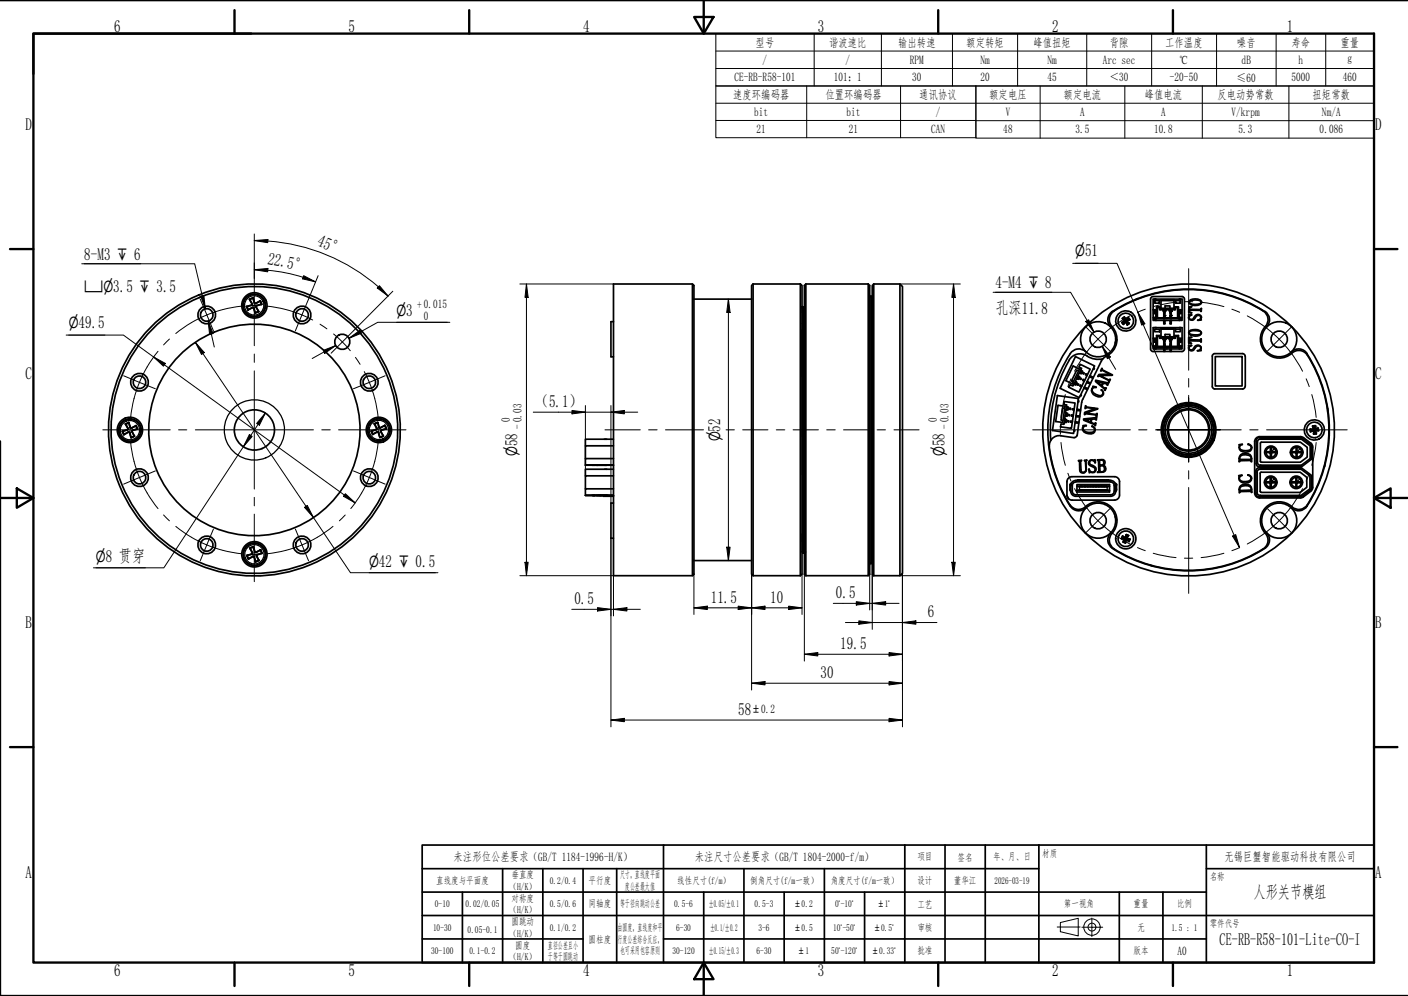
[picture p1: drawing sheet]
<svg xmlns="http://www.w3.org/2000/svg" width="420mm" height="297mm" viewBox="0 0 420 297" stroke-linecap="round" stroke-linejoin="round" font-family="sans-serif">
<g fill="none" stroke="#000" stroke-width=".51">
<path d="M73.5 91.4l1.6-.4zM73.7 91.4l.4 1M74 92.4l1.6-.7 .5 1.5M74 92.4h.1M74 92.4l.7-.3a.68 .68 0 0 1 1.1-.2l.3 1.3M74.4 89.3l.8 1.3 .1 .3-.2 .1 .1-.4zM75.5 88.8l.6 1.7 1.6-.8-.7 .5a.68 .68 0 0 1-1.1 .1zM75.5 89l-.9 .4M76.4 91.3l1.7-.6-1.6 .7 .7 1.5zM77.1 92.8l-.9 .4M77.6 89.8l.4 1M183.1 95.9h-.8v10.5h.8"/>
<path d="M206.6 84.7h-23.5v87h23.5M206.6 84.7l.5 .4v86.1l-.5 .5zM207.1 89.2h17.2M224.7 84.7l-.4 .4v86.1l.4 .5M224.7 84.7v87M224.7 84.7h14.1M238.8 84.7l.5 .4v86.1l-.5 .5M238.8 84.7v87M239.3 98.5l.3 66.5M239.6 91.9l-.3-.4 .4 73.5M239.6 91.9l.3 72.7M240 91.5v7"/>
<path d="M240 91.5h.1M240 91.5l-.4 .4M240.5 84.7h18.6M240.5 84.7l-.5 .4v86.1l.5 .5M240.5 84.7v87M259.1 84.7l.4 .4v86.1l-.4 .5h-18.6M259.1 84.7v87M259.6 88.2l.4 .2M260 88.4v79.5M260.3 88.2l-.3 .2M260.7 84.7l-.4 .4v86.1l.4 .5M260.7 84.7h7.8l.8 .8v85.5l-.8 .7h-7.8"/>
<path d="M260.7 84.7v87M268.5 84.7v87M332 92.9a3 3 0 0 0-.6 4.6M332.4 92.8a41.8 41.8 0 0 1 45 .3 3 3 0 0 1 .2 4.3M332.4 92.8a3.1 3.1 0 0 0-.1 5.1 5.8 5.8 0 0 1-2.9 8.8l-.7 1-5.6 11.4M335.3 96l.2 .3M335.3 96l-.4 .1M335.5 95.6l-.6-.6 .8 .5-.1 .4-.3 .1M335.5 95.8l-.7 .4M335.6 95.6l-.1 .1M335.7 95l-.3 .3M335.9 95.3l-.4-.8 .5 1 .7-.8-.6 .7-.2-.1"/>
<path d="M336 96.2l-.2-.1-.6 .7 .5-.7 .2-.1 .3 .4M336 96.1l.4 .9-.2-.6M336.2 95.7l1-.4-.8 .5 .6 .7zM336.4 95.1l.2 .3M336.5 96.1l-.3 .3M339.6 89l-.9 .5M343.3 89.2v14.9l.3 .5 .5 .2M344.1 88.4l-.5 .3-.3 .5M344.1 88.4h8.6l.5 .3 .2 .5M344.1 92.4h.8v3.2M344.1 92.4v3.2h.8M344.1 92.4v-3.2h8.6v3.2"/>
<path d="M344.1 94.7h.8M344.2 94.8h.5v.6h-.5zM344.2 92.5h.5v1h-.5zM344.6 97.7h.3M344.6 98.2h1.4v.7h-1.4zM344.6 89.2h.3M344.6 89.6h1.4v.8h-1.4zM344.9 95.6h7M345.1 91.6v3.4l.3-.2v-3.1M345.1 95h2.2M345.4 94.8h1.9M346 91.7l.3-.1v.8h-.3z"/>
<path d="M346.3 91.6h-1.2l.9 .1M346.3 92.4h.8v.2M346.5 91.9h3.8M346.5 97.9h3.8v2.8h-3.8zM346.5 98.2h3.8M346.5 89.4h3.8v2.7h-3.8zM346.5 89.6h3.8M347.1 92.6l.2 .2zM347.3 94.8h.3M347.3 94.1h.3v.7M347.3 93.3h.3v.8M347.3 92.6h.3"/>
<path d="M347.3 95.6v1h.3v-1M347.3 94.8v.2h.3v-.2M347.3 95.9h.3M347.6 92.6h.3v.2h-.3zM347.6 93.3v-.9h-.3v2.4M347.6 95h1.6M347.6 94.8h1.6M347.7 91.9v-.7h1.4v.7M347.9 92.6v-.2h1v.2M348.9 92.6h.3v.2h-.3zM349.2 94.8h.3M349.2 94.1h.3v.7"/>
<path d="M349.2 93.3h.3v.8M349.2 92.6h.3M349.2 95.6v1h.3v-1M349.2 94.8v.2h.3v-.2M349.2 95.9h.3M349.5 92.6h.3v.2h-.3zM349.5 94.8h1.9l.3 .2h-2.2M349.5 93.3v-.9h-.3v2.4M350.5 91.6v.8h.3v-.7M350.5 92.4h-.7v.2M350.8 98.2h1.4v.7h-1.4zM350.8 89.6h1.4v.8h-1.4z"/>
<path d="M351.4 94.8v-3.1l.3-.1v3.4M351.7 91.6h-1.2l.9 .1M351.9 94.7h.8v.9h-.8M352 97.7h.2M352 89.2h.2M352 92.5h.6v1h-.6zM352 94.8h.6v.6h-.6zM352.7 94.7v-2.3h-.8v3.2M353.4 89.2v15.2l-.7 .4h-8.6M354.6 93.9l1-.1-.6 .5-.2 .4 .2 .5a.9 .9 0 0 0 1.4-.7 1.12 1.12 0 0 1 1.1-.7 1.12 1.12 0 0 1 1 .9l-.2 .5 .2 .2-1.1 .1a.83 .83 0 0 0 .9-1.1 .81 .81 0 0 0-1.2-.2l-.4 .5a.98 .98 0 0 1-1.3 .8 .98 .98 0 0 1-.6-1.4zM354.8 91.6l.8-.2-.6 .3-.1 .6h3.3l.3-.3v.9l-.3-.3-3.1-.1-.2 .1 .1 .4 .5 .4-.8-.2zM354.8 98.8a3.1 3.1 0 0 1 3.6 .1l.1 .4a2.39 2.39 0 0 1-3.7 .3z"/>
<path d="M354.9 89.7a2.92 2.92 0 0 1 3.6 .1l.1 .4a2.44 2.44 0 0 1-3.8 .3l-.1-.4zM355 98.9a4.2 4.2 0 0 1 3.3 .1l.1 .3a1.47 1.47 0 0 1-1.8 .6 1.57 1.57 0 0 1-1.8-.7zM355 89.8l.9-.3a2.36 2.36 0 0 1 2.6 .7 2.83 2.83 0 0 1-3.5 .1zM377.4 92.9a42 42 0 0 0-45.5 0M377.5 92.9a3 3 0 0 1 .5 4.6M377.6 97.4a5.7 5.7 0 0 0 .4 8 5.7 5.7 0 0 0 8-.4 3 3 0 0 1 4.1 .9 41.8 41.8 0 0 1-.3 45.1 3.3 3.3 0 0 1-5-.4 5.6 5.6 0 0 0-7.3 1 5.6 5.6 0 0 0 .1 7.5M315.5 118l6.3 .9-1.4 10.4-6.3-.9zM317.6 119.7l3.2 .5-1.1 7.5-3.2-.4 .1-.9 .9 .1 .1-.6 .5 .1 .1-.3h-.6l.1-.4 .6 .1v-.3l-.6-.1 .1-.9h.7v-.2l-.6-.1v-.4l.6 .2 .1-.4h-.7l.2-1 .6 .1v-.3h-.6l.1-.4 .6 .1v-.3l-.6-.1 .1-.5-.9-.2zM319.1 107.4a41.2 41.2 0 0 0-5.5 24M319.4 105.5a42 42 0 0 0 0 45.5M320.2 109.1l1.9 1-2.1 4.4-1.9-1zM320.9 106.3l5.7 2.8-4.5 9.5-5.7-2.8z"/>
<path d="M321.2 114.3l.7 .3-.2 .3-.6-.4zM321.8 119.6h.1l-.2 .3M321.9 110.6l-.6-.3-1.6 3.4 .5 .2M322 112.6l.6 .3-.1 .2-.6-.3zM322.3 108.6l3 1.5-3.4 6.9-2.9-1.5 .3-.8 .9 .4 .2-.6 .6 .4 .1-.3-.6-.3 .2-.3 .5 .3 .2-.3-.5-.2 .3-.9 .6 .2 .1-.2-.5-.3 .2-.3 .5 .3 .1-.3-.6-.2 .5-.9 .5 .3 .2-.3-.6-.3 .2-.2 .5 .2 .1-.2-.5-.3 .3-.6-.9-.3zM322.5 117.7l.2 .1-.1 .3-.3-.1M322.8 110.9l.7 .3-.2 .3-.6-.3zM322.8 115.1l-.4-.2-.1 .2 .4 .3M323.1 119.1l-.3 .9M323.5 115.7l.2 .2M323.6 115.4l.9 .5-.1 .3-.7-.3 .1-.3M323.7 113.4l-.5-.3-.1 .4 .4 .2"/>
<path d="M324 104.9a3 3 0 0 0-4.6 .5M324.3 114l.2 .2M324.4 113.8l1 .4-.2 .3-.7-.3 .2-.3M324.5 111.7l-.5-.2-.1 .2 .5 .3M325.1 112.3l.3 .1M325.2 112.1l1 .4-.1 .3-.7-.4 .1-.2M326.1 115.2l1.1 .2-.5 .2a.77 .77 0 0 0-.8 .8 2.71 2.71 0 0 0 2.8 1.5 .93 .93 0 0 0-.1-1.6 1.05 1.05 0 0 1 .7 1.1 1.05 1.05 0 0 1-.9 .9 2.09 2.09 0 0 1-2.6-2.4zM326.4 109.8l.2 .1-.1 .3-.2-.2M327 113.4l3.5 .8 .4-.2-.4 .9-.3-.4-1-.2-.4 .9 1 .6 .3-.1-.3 .7-.2-.4-2.7-2.2zM327.3 113.8l1.8 .4-.4 .8zM328.8 109.8v.4l3.2 1.6-3.8 .3 2.7 1.2 .4-.2-.3 .8v-.4l-3-1.4-.4 .2 .3-.6 3.3-.1-2.3-1.2-.5 .2zM329.1 107a6.9 6.9 0 0 1-5.7-1.3 3.8 3.8 0 0 0-4.4 1.7"/>
<path d="M333.3 101.3l-.5 1.1M344.1 100.9h.8v3.2M344.1 100.9v3.2h.8M344.1 103.2h.8M344.1 100.9v-3.2h8.6v3.2M344.2 103.3h.5v.6h-.5zM344.2 101h.5v1h-.5zM344.9 104.1h7M345.1 100.1v3.5l.3-.3v-3M345.1 103.6h2.2M345.4 103.3h1.9M346 100.3l.3-.2v.8h-.3z"/>
<path d="M346.3 100.1h-1.2l.3 .2h.6M346.3 100.9h.8v.2M346.5 100.4h3.8M347.1 101.1l.2 .2zM347.3 103.3v.2h.3v-.2M347.3 102.7l.3-.1v.7M347.3 101.8h.3v.8M347.3 101.1v-.1h.3v.1M347.3 104.1v.7M347.3 103.3v.3h.3v-.3M347.3 104.4h.3M347.6 104.1v.7"/>
<path d="M347.6 101.1h.3v.2h-.3zM347.6 101.8v-.9h-.3v2.4M347.6 103.6h1.6M347.6 103.3h1.6M347.7 100.4v-.7h1.4v.7M347.9 101.1v-.2h1v.2M348.9 101.1h.3v.2h-.3zM349.2 103.3v.2h.3v-.2M349.2 102.7l.3-.1v.7M349.2 101.8h.3v.8M349.2 101.1v-.1h.3v.1M349.2 104.1v.7"/>
<path d="M349.2 103.3v.3h.3v-.3M349.2 104.4h.3M349.5 104.1v.7M349.5 101.1h.3v.2h-.3zM349.5 103.3h1.9l.3 .3h-2.2M349.5 101.8v-.9h-.3v2.4M350.5 100.1v.8h.3v-.6M350.5 100.9h-.7v.2M351.4 103.3v-3l.3-.2v3.5M351.7 100.1h-1.2l.3 .2h.6M351.9 103.2h.8v.9h-.8M352 101h.6v1h-.6z"/>
<path d="M352 103.3h.6v.6h-.6zM352.7 103.2v-2.3h-.8v3.2M354.6 103h1l-.6 .4-.2 .4 .2 .5a.81 .81 0 0 0 1.3-.6 1.08 1.08 0 0 1 1.4-.7 1.08 1.08 0 0 1 .6 1.4l.2 .2h-1.2a.9 .9 0 0 0 1-1.1 .86 .86 0 0 0-1.2-.2l-.5 .5a.98 .98 0 0 1-1.2 .8 .98 .98 0 0 1-.6-1.4zM354.7 100.6h.9l-.6 .2-.1 .5 3.4 .1 .2-.3v.9l-.2-.3-3.4-.1 .1 .6 .5 .3-.8-.2zM361.8 106.2v9.1l.2 .5 .5 .2h8.3M362.6 106.3h8v8.8h-8zM370.8 105.5l.5 .2 .2 .5M370.8 105.5h-8.3l-.5 .2-.2 .5M371.5 115.3l-.2 .5-.5 .2M371.6 106.2v9M385.4 104.9a3 3 0 0 1 4.6 .5M390 105.5a42 42 0 0 1 0 45.5"/>
<path d="M36.7 128.6l.4 1M37 129.7l.7-.5a.68 .68 0 0 1 1-.2l.4 1.5-.6-1.6zM37.4 126.4l.4 .7a.74 .74 0 0 1 .2 1.2l-1.5 .3 1.7-.6zM38.4 126l.7 1.6 1.5-.7-.7 .4a.74 .74 0 0 1-1.1 .2zM38.5 126.2l-1 .4M40 130l-.9 .4M40.5 127l.4 1M40.9 127.9h.2l-1.7 .6 .7 1.5M40.9 127.9l-1.3 .4a.68 .68 0 0 0 .2 1.1l.3 .6M111 128.5l.4 1M111.3 129.5l.6-.4a.68 .68 0 0 1 1.1-.1l.3 1.5-.5-1.7zM111.7 126.4l.7 1.3z"/>
<path d="M112.4 127.7l-.1 .4-1.6 .5 .2-.1M112.5 127.7a.7 .7 0 0 1-.9 .7l-.7 .1M112.7 126l.6 1.6 1.6-.7-.7 .3a.68 .68 0 0 1-1.1 .2zM112.8 126.1l-1 .4M113.6 128.4l1.7-.5-1.6 .5 .7 1.6zM114.3 129.9l-.9 .4M114.8 127l.4 .9M174.7 138.7h8.4zM177 138.7h.2M177.4 138.7h.1M178.3 138.7h-.4h.7M179.6 138.7h1.4h-3.1h1.7"/>
<path d="M180.3 138.7h.8h-.6M180.4 131h.3M180.4 139.9h.3M180.8 131h.2M180.8 139.9h.2M183.1 136.8h-8.4v1.9M183.1 133h-8.4v3.8M183.1 131h-8.4v2M183.1 139.9h-8.4v2M315.7 120.9l2.1 .2-.7 4.9-2.1-.3zM317.7 121.7h-.6l-.5 3.6 .6 .1M318.2 125.4l.7 .1v.3l-.8-.1z"/>
<path d="M318.5 123.6l.7 .1v.2h-.8zM318.7 121.7l.8 .1-.1 .3-.8-.1zM320 125.7l-.5-.1v.3l.5 .1M320.3 123.8l-.5-.1-.1 .4h.5M320.5 128.3h.2l-.2 .3M320.5 130.5l-3.9-.6a3 3 0 0 0-3.5 3.4 41.2 41.2 0 0 0 6.1 17.2M320.5 122l-.5-.1v.3h.5M320.8 126.1h.3M320.9 125.8l1 .1-.1 .3-.7-.1v-.3M321.1 124.3h.3M321.1 123.9l1 .2v.3l-.7-.1v-.3M321.3 122.4h.3"/>
<path d="M321.4 129.8l-.3 .5-.6 .2M321.4 122.1l1 .1v.3l-.8-.1 .1-.3M321.8 137.3h1l-.3 .3 .1 2.9 .7 .4 .5-.3 .2-.5-.1-2.6-.3-.2 .8-.1-.4 .3 .2 2.6a.99 .99 0 0 1-1 1 .99 .99 0 0 1-1-.9l-.1-2.6zM322.8 120l-1.4 9.9M323.2 126.9l.9-.1 .1 .2h-.4a.79 .79 0 0 0-.6 .7 .79 .79 0 0 0 .4 .8 2.18 2.18 0 0 0 3-.2 1.1 1.1 0 0 0-.8-1.1 .89 .89 0 0 1 1 1.1l-.2 .5a2.47 2.47 0 0 1-3.5-.5zM323.3 125l3.5-.4 .5-.3-.1 1-.2-.3h-1.2l-.2 1 .9 .4 .5-.2-.1 .7-.3-.3-3.2-1.3zM323.8 125.3l1.8-.2-.1 .9zM323.9 121l.3 .4 3.4 .4-3.5 1.4 2.9 .4 .4-.3-.1 .9-.3-.5-3.1-.3-.3 .2 .1-.6 3-1.1-2.5-.4-.4 .3zM325.1 137.5l.3-.3 1.1 .1 .3-.2v.9l-.7-.7-.9 .2v.9l.9 .4a1.13 1.13 0 0 1 .9 1.5 1.13 1.13 0 0 1-1.7 .5l-.2 .2-.1-1.1a.88 .88 0 0 0 1 .9 .88 .88 0 0 0 .7-1.1l-.8-.6a.99 .99 0 0 1-1-.5 .99 .99 0 0 1 .2-1.1zM327.5 137.1h1.2a.81 .81 0 0 1 1.1 .8l-.2 .5-.5 .4 .7 .4 .2 .6a.98 .98 0 0 1-1.1 1l-1.4 .1 .4-.3-.1-3.2zM328.2 137.3a.81 .81 0 0 1 1.1 .1 .81 .81 0 0 1-.1 1.1l-1 .2zM328.2 138.9a.98 .98 0 0 1 1.4 .7 .98 .98 0 0 1-1.3 1z"/>
<path d="M369.7 132.6h1a.83 .83 0 0 0-.8 .6 .83 .83 0 0 0 .5 1l.6 .2a2.6 2.6 0 0 0 2.3-.5 .89 .89 0 0 0-.9-1.3l.1-.2a1.18 1.18 0 0 1 1.1 1.2 1.18 1.18 0 0 1-1.1 1.1 2.03 2.03 0 0 1-2.7-1.2zM370.2 135.6a2.03 2.03 0 0 1 2.4-.2 2.03 2.03 0 0 1 .9 2.3l-.3-.4-3.2 .1-.1 .3a2.15 2.15 0 0 1 .3-2.1zM370.3 135.9a2 2 0 0 1 3.1 .9l-.2 .2h-3.1l-.2-.3zM374.4 131.7v15.3M374.8 131.5v6.8a.98 .98 0 0 0 1 .9M375.2 131.9v6a.92 .92 0 0 0 .9 .9M375.7 139.5h12.6l3 2.2v4.3l-3 2.2h-12.6M375.8 139.5a.98 .98 0 0 0-1 1v6.7M375.8 130.5h12.6l3 2.3v4.2l-3 2.2h-12.6M375.8 130.5a.98 .98 0 0 0-1 1M375.9 130.2l12.5 .1 2.7 1.8M375.9 130.2a1.49 1.49 0 0 0-1.5 1.5"/>
<path d="M376 139.9a.92 .92 0 0 0-.9 1M376 139.9l.7-.3h11.2l.3 .3zM376.1 138.7l.8 .4h11l.5-.4M376.1 131l.8-.3h11l.5 .3zM376.1 130.9a.92 .92 0 0 0-.9 .9M376.4 131.9l-.3 .3v5.4l.3 .2M376.4 131.9h11.6l2.1 1.5v2.9l-2.1 1.5h-11.6M377.8 135h1.3v1.4a1.55 1.55 0 0 1-1.3-1.4zM377.8 134.7v.3M378.2 133.8l.9-.5v1.4h-1.3zM379.1 136.3h.3M379.1 133.5h.3"/>
<path d="M379.4 135h1.3a1.55 1.55 0 0 1-1.3 1.4zM379.4 133.3a1.55 1.55 0 0 1 1.3 1.4h-1.3zM380.7 134.7v.3M385.4 135a1.54 1.54 0 0 0 1.4 1.4v-1.4h-1.4M385.4 134.7a1.54 1.54 0 0 1 1.4-1.4v1.4h-1.4M385.5 134.7v.3M386.8 136.3h.3M386.8 133.5h.3M387 135h1.4a1.54 1.54 0 0 1-1.4 1.4zM387 133.3a1.54 1.54 0 0 1 1.4 1.4h-1.4zM388.2 139.9l2.7 2v3.9l-2.7 2h-12.2l.7 .3h11.2l.3-.3M388.4 134.7v.3"/>
<path d="M388.4 131l2.6 2v3.8l-2.6 1.9h-12.3M391.1 132.1l.5 .5 .1 .7v12l-.1 .7-.5 .5M391.5 128.1h.3M391.5 128.1v.4M391.5 128.5l-.5 .3 1-.2M391.5 128.5l.5-.1 .1 .5M391.8 128.1l-.9-.1 .6 .1M391.9 127.9l-.1 .1M391.9 127.9l-.2-.9 .3 .9-.2 .2M392 128.6v.9l.1-.6M392.3 127.5l.1-.6v.9M392.3 127.8l.3 .3 .3-.2"/>
<path d="M392.3 127.5v.3M392.3 127.5l-.4 .1M392.4 127.8l1-.1-.5 .2M392.5 128.9h-.4M392.6 128.4l.1 1-.2-.5M392.9 127.9v.4M392.9 128.3l.6 .1h-.9M392.9 128.3l-.5 .1 .1 .5M395.3 138.3l-.1 .9M396.2 121.7v1M174.7 147.8h8.4zM177 147.8h.2"/>
<path d="M177.4 147.8h.1M177.9 147.8h3.2h-.6M178.1 147.8h.2M178.7 147.8h.8M179.6 147.8h.2M180.1 147.8v.2h3M180.3 147.8h.1M183.1 145.8h-8.4v2M183.1 141.9h-8.4v3.9M183.1 150h-.8v10.5h.8M318.4 143.6v4.1a1.49 1.49 0 0 0 1.5 1.4h12.7a1.49 1.49 0 0 0 1.5-1.4v-4.1M318.4 147.8l.5 1"/>
<path d="M319.3 150.5a3.2 3.2 0 0 0 5.3 .1 5.7 5.7 0 0 1 7.6 1.3 5.7 5.7 0 0 1-.7 7.6 3 3 0 0 0 .9 4.2M319.4 150.9a3 3 0 0 0 4.6 .6M319.5 146.5a1.49 1.49 0 0 0 1.5 1.5M319.6 144.4l-.1 .4M319.7 144.1l-.4 .5v1.5l.2 .4v-1.7M320 146.5l.4 .9 .6 .2M321 143.7l-.6 .3-.4 .5v2M321 143.3a1.49 1.49 0 0 0-1.5 1.5M321.1 143.7h10.4M321.1 143.2h10.4M321.4 145h1.4M321.4 144.5h9.7v2.2h-9.7z"/>
<path d="M321.6 143.2h.9M321.6 146.3l.5-.2h8.3l.4 .2M321.6 145l.7 .1M322.3 146.2l-.9 .1M322.3 145.1h.5M322.3 146.3h.5M322.3 146.2h.1M322.8 145h.8M322.8 146.2h.3M322.8 145l-.5 .1M322.8 146.2h-.5M322.8 143.2h.9"/>
<path d="M322.8 145.1h.3M322.8 145v.1M323.1 145.1h.5M323.1 146.3h.5M323.1 146.2h.1M323.6 145h.8M323.6 146.2h.3M323.6 145l-.5 .1M323.6 146.2h-.5M323.6 145.1h.3M323.6 145v.1M323.9 145.1h.5"/>
<path d="M323.9 146.3h.5M323.9 146.2h.1M324 143.2h.9M324.4 145h.8M324.4 146.2h.3M324.4 145l-.5 .1M324.4 146.2h-.5M324.4 145.1h.3M324.4 145v.1M324.7 145.1h.5M324.7 146.3h.5M324.7 146.2h.1"/>
<path d="M325.2 143.2h.9M325.2 145h.9M325.2 146.2h.4M325.2 145l-.5 .1M325.2 146.2h-.5M325.2 145.1h.4M325.2 145v.1M325.6 145.1h.5M325.6 146.3h.5M325.6 146.2h.1M326.1 146.2l.3 .1M326.1 145l-.5 .1"/>
<path d="M326.1 146.2h-.5M326.1 145h4.1M326.1 145.1h.3M326.1 145v.1M326.4 145.1h.5M326.4 143.2h.9M326.4 146.2v.1M326.9 146.2l-.5 .1M326.9 146.2h-.5M326.9 145.1h.3M326.9 146.3h.3M327.2 145.1h.5"/>
<path d="M327.2 146.2v.1M327.6 143.2h.9M327.7 146.2l-.5 .1M327.7 146.2h-.5M327.7 145.1h.3M327.7 146.3h.3M328 145.1h.5M328 146.2v.1M328.5 146.2l-.5 .1M328.5 146.2h-.5M328.5 145.1h.4M328.5 146.3h.4"/>
<path d="M328.8 143.2h.9M328.9 145.1h.5M328.9 146.2v.1M329.4 146.2l-.5 .1M329.4 146.2h-.5M329.4 145.1h.3M329.4 146.3h.3M329.7 146.2l.5 .1M329.7 145.1h.5M329.7 146.2h.1M330 143.2h.9M330.2 145h.9"/>
<path d="M330.2 145l-.5 .1M330.2 146.2h-.5M330.2 145v.1M330.2 146.2v.1M330.2 146.3h.9M330.8 145l-.6 .1M331.4 158.9a3 3 0 0 0 .6 4.6M331.4 143.7l.7 .3 .3 .5 .1 2M331.4 143.3a1.49 1.49 0 0 1 1.5 1.5M332.5 146.5l-.2 .6-.9 .5h-10.3M332.8 154l.5 1.1M332.8 144.1l.4 .5v1.5l-.3 .4"/>
<path d="M332.9 145.5l.2 .2M332.9 144.4v.4M332.9 144.8v1.7M332.9 146.5a1.49 1.49 0 0 1-1.5 1.5h-10.3M333.1 145.9l-.2 .5M334.1 143.7a1.49 1.49 0 0 0-1.5-1.5h-12.7a1.49 1.49 0 0 0-1.5 1.5M336 159.9l.4 .2M369.6 141.8h1a.88 .88 0 0 0-.7 .7 .88 .88 0 0 0 .4 .9l.6 .2a2.08 2.08 0 0 0 2.4-.9 .97 .97 0 0 0-.9-1 1.04 1.04 0 0 1 1.1 .7 1.04 1.04 0 0 1-.4 1.2 2.07 2.07 0 0 1-3.4-.9zM370.2 144.9a2.03 2.03 0 0 1 2.4-.3 2.03 2.03 0 0 1 1 2.3l-.3-.4-3.2 .1-.1 .3a1.85 1.85 0 0 1 .2-2zM370.3 145.1a2.76 2.76 0 0 1 3 .4v.7l-3.2 .1-.2-.3zM374.4 147a1.49 1.49 0 0 0 1.5 1.5M374.8 147.2a.98 .98 0 0 0 1 1"/>
<path d="M375.1 146.8a.92 .92 0 0 0 .9 1M375.2 140.8v6.1M376.3 146.8l-.3-.3 .2-5.6 11.8-.1 2 1.6v2.9l-2 1.6h-11.6M377.6 159.1a3 3 0 0 1-.6 4.6 41.9 41.9 0 0 1-44.6 0M377.7 144h1.3v1.3a1.57 1.57 0 0 1-1.3-1.3zM377.8 143.7v.3M378 158.9a3 3 0 0 1-.5 4.6M378.1 142.8l.9-.4v1.3h-1.3zM379 145.3h.3M379 142.4h.3M379.3 144h1.4a1.57 1.57 0 0 1-1.4 1.3zM379.3 142.4a1.57 1.57 0 0 1 1.4 1.3h-1.4z"/>
<path d="M380.6 143.7v.3M385.3 144h1.4v1.3a1.55 1.55 0 0 1-1.4-1.3zM385.4 143.7v.3M385.8 142.8l.9-.4v1.3h-1.4zM386.7 145.3h.3M386.7 142.4h.3M388.2 143.7v.3M388.3 144h-1.3v1.3a1.55 1.55 0 0 0 1.4-1.3M388.3 143.7h-1.3v-1.3a1.55 1.55 0 0 1 1.4 1.3M388.9 148.2l-.9 .3h-12.1M390 150.9a3 3 0 0 1-4.6 .6M391.1 146.5l-2.2 1.7"/>
<path d="M73.7 165.7l1.5-.4zM73.8 165.6l.4 1M74.2 166.6l-.1 .1 1.6-.7 .6 1.6v-.2M74.2 166.6l.6-.3a.68 .68 0 0 1 1.1-.2l.4 1.3M74.7 163.6l-.2-.1 .8 1.4-.1 .3M74.7 163.6l.3 .6a.68 .68 0 0 1 .2 1.1M75.6 163.2l-1 .4M75.6 163.1l.6 1.6 1.6-.8-.7 .5a.74 .74 0 0 1-1.2 .2zM77.2 167l-1 .4M77.6 164l.4 1M78 165h.2l-1.6 .6 .6 1.5M78 165l-1.3 .4a.68 .68 0 0 0 .2 1.1l.3 .6"/>
<path d="M207.1 167.2h17.2M224.7 171.7h14.1M239.3 164.5l.3 .5M239.6 165h.1M239.9 164.6l-.2 .4M240 164.5l-.1 .1M259.8 167.9h.2M259.9 168l-.3 .3M260 167.9l.3 .4M331.9 163.5a42 42 0 0 0 45.5 0M335.4 160.2l-.2 .4M335.4 160.3l.3 .2 .3-.2 .1-.9-.2 .9"/>
<path d="M335.5 161.2l.4 .2M335.6 160.9l-1-.3 1.1 .2-.5 .9 .4-.7M335.8 160.2l-.8-.3 .4 .4M336.2 161l-.3 .1v.9l.3-1M336.2 161l.7 .5-.4-.4M336.2 161l.3 .1M336.3 160.5l.5-.8-.6 .9 .5 .2M336.3 160.4l.1 .2M336.4 160.6l.8 .2h-.5M336.7 160.8l-.2 .3M343.1 168.5l.9 .4"/>
<circle cx="61.7" cy="93.9" r="2.64"/>
<circle cx="61.7" cy="93.9" r="1.87"/>
<circle cx="75.9" cy="91.1" r="3.4"/>
<circle cx="75.9" cy="91.1" r="3.8"/>
<circle cx="90.1" cy="93.9" r="2.64"/>
<circle cx="90.1" cy="93.9" r="1.87"/>
<circle cx="335.9" cy="95.7" r="3"/>
<circle cx="335.9" cy="95.7" r="2.32"/>
<circle cx="41.6" cy="114" r="2.64"/>
<circle cx="41.6" cy="114" r="1.87"/>
<circle cx="102.1" cy="101.9" r="2.25"/>
<circle cx="110.2" cy="114" r="1.87"/>
<circle cx="110.2" cy="114" r="2.64"/>
<circle cx="327.7" cy="101.2" r="5.2"/>
<circle cx="327.7" cy="101.2" r="2.44"/>
<circle cx="381.7" cy="101.2" r="5.2"/>
<circle cx="381.7" cy="101.2" r="2.44"/>
<circle cx="38.8" cy="128.2" r="3.8"/>
<circle cx="38.8" cy="128.3" r="3.4"/>
<circle cx="75.9" cy="128.2" r="31.5"/>
<circle cx="75.9" cy="128.2" r="6"/>
<circle cx="75.9" cy="128.2" r="42.8"/>
<circle cx="75.9" cy="128.2" r="43.5"/>
<circle cx="113.1" cy="128.2" r="3.4"/>
<circle cx="113.1" cy="128.2" r="3.8"/>
<circle cx="354.7" cy="128.2" r="7.5"/>
<circle cx="354.7" cy="128.2" r="8.2"/>
<circle cx="354.7" cy="128.2" r="7.9"/>
<circle cx="354.7" cy="128.2" r="6"/>
<circle cx="354.7" cy="128.2" r="6.3"/>
<circle cx="354.7" cy="128.2" r="7"/>
<circle cx="354.7" cy="128.2" r="7.4"/>
<circle cx="354.7" cy="128.2" r="43.5"/>
<circle cx="379.3" cy="134.9" r="1.87"/>
<circle cx="386.9" cy="134.9" r="1.87"/>
<circle cx="392.2" cy="128.2" r="3"/>
<circle cx="392.2" cy="128.2" r="2.32"/>
<circle cx="41.6" cy="142.4" r="2.64"/>
<circle cx="41.6" cy="142.4" r="1.87"/>
<circle cx="110.2" cy="142.4" r="1.87"/>
<circle cx="110.2" cy="142.4" r="2.64"/>
<circle cx="327.7" cy="155.3" r="5.2"/>
<circle cx="327.7" cy="155.3" r="2.44"/>
<circle cx="379.2" cy="143.8" r="1.87"/>
<circle cx="381.7" cy="155.3" r="5.2"/>
<circle cx="381.7" cy="155.3" r="2.44"/>
<circle cx="386.8" cy="143.8" r="1.87"/>
<circle cx="61.7" cy="162.5" r="2.64"/>
<circle cx="61.7" cy="162.5" r="1.87"/>
<circle cx="75.9" cy="165.3" r="3.4"/>
<circle cx="75.9" cy="165.3" r="3.8"/>
<circle cx="90.1" cy="162.5" r="1.87"/>
<circle cx="90.1" cy="162.5" r="2.64"/>
<circle cx="335.9" cy="160.7" r="2.32"/>
<circle cx="335.9" cy="160.7" r="3"/>
</g>
<g fill="none" stroke="#000" stroke-width=".38">
<path d="M73.6 91.4l.4 1.1M73.6 91.4l.4 1M75.1 91h.1M75.2 90.6h.1M75.3 91.7h.1M75.5 88.8l-1 .4M75.5 88.8l-1 .5M75.7 91.9h.1M75.9 90.3h.1M76.3 90.5h.1M76.5 91.6h-.1M76.6 91.1v.1"/>
<path d="M77.2 92.9l-1 .4M77.2 92.9l-1 .5M77.7 89.7l.4 1-.4-1M239.6 91.9l.4 72.6M239.7 91.9l.3 67.3M259.8 88.4v79.5M334.7 96.2l.5 .6M334.8 96.1l.5 .6M335.5 94.5l-.6 .5M335.5 95.8l.1 .1M335.5 94.6l-.5 .4M335.7 95.5l-.2 .1"/>
<path d="M335.7 96.1h.1M335.9 95.3v.1M336 96.1h.1M336.1 95.4h.1M336.4 95.6v.1M336.4 95.9h-.1M336.6 94.8l.4 .5M336.7 94.7l.5 .6M336.9 96.4l-.5 .4M337 96.5l-.6 .4M347.3 96.4h.3M347.3 94.8h.3"/>
<path d="M347.3 94.6h.3M347.3 94.5h.3M347.3 94.1h.3M347.3 93.3h.3M347.3 92.9h.3M347.3 92.8h.3M347.3 92.6h.3M349.2 96.4h.3M349.2 94.8h.3M349.2 94.6h.3M349.2 94.5h.3M349.2 94.1h.3"/>
<path d="M349.2 93.3h.3M349.2 92.9h.3M349.2 92.8h.3M349.2 92.6h.3M321.4 114.4l-.1 .3M321.8 114.6l-.1 .3M322.3 112.7l-.2 .3M322.6 112.9l-.1 .2M323.1 111l-.1 .3M323.5 111.2l-.2 .3M347.3 103.3h.3M347.3 103.1h.3"/>
<path d="M347.3 103h.3M347.3 102.7h.3M347.3 101.8h.3M347.3 101.5h.3M347.3 101.3h.3M347.3 101.1h.3M349.2 103.3h.3M349.2 103.1h.3M349.2 103h.3M349.2 102.7h.3M349.2 101.8h.3M349.2 101.5h.3"/>
<path d="M349.2 101.3h.3M349.2 101.1h.3M36.5 128.6l.5 1-.5-1M38 128.1v.2M38.2 127.7v.1M38.3 128.8v.1M38.4 126l-1 .4M38.4 126.1l-1 .4M38.7 129v.1M38.8 127.5h.1M39.2 127.6l.1 .1M39.4 128.8h.1"/>
<path d="M39.6 128.3v.1M40.1 130.1l-1 .4 1.1-.4M40.6 126.9l.4 1.1-.4-1.1M110.8 128.5l.5 1.1-.5-1M112.3 128.1v.1M112.5 127.7h-.1M112.5 128.8h.1M112.7 125.9l-1 .5M112.7 126l-1 .4M113 129h-.1M113.1 127.4h.1M113.5 127.6h.1"/>
<path d="M113.6 128.7h.1M113.8 128.3h.1M114.4 130l-1 .5M114.4 130.1l-1 .4M114.9 126.9l.4 1M114.9 126.8l.5 1.1M318.5 125.5l-.1 .2M318.7 123.6l-.1 .3M318.9 125.5l-.1 .3M319 121.7v.3M319.2 123.7v.2M319.4 121.8v.3"/>
<path d="M377.4 134.9h.4M380.3 133.8l-.9 .9M380.7 134.9h.4M385 134.9h.5M388 133.8l-1 .9M388.4 134.9h.4M390.9 128l.1 .8M391.1 128v.7M391.8 128.1h.1M391.9 128.4v.1M391.9 127.9h.1M392 128.6h.1"/>
<path d="M392.3 127.8h.1M392.4 127.1l-.7 .1M392.4 126.9l-.7 .1M392.5 128.5l-.1 .1M392.6 127.9v.2M392.6 128.3v.1M392.7 129.3l-.7 .1M392.7 129.4l-.7 .1M393.3 127.7l.1 .7M393.4 127.7l.1 .7M180.1 148h3M239.3 159.2l.1 5.4"/>
<path d="M322.1 145.1v1M330.4 145.1v1M334.9 159.8l-.2 .7M335 159.9l-.2 .7M336.1 159.5l.6 .3M336.1 159.4l.7 .3M377.3 143.8h.5M380.2 142.8l-.9 .9M380.6 143.8h.5M384.9 143.8h.5M387.9 142.8l-.9 .9M388.2 143.8h.5"/>
<path d="M73.7 165.6l.4 1.1-.5-1.1M75.2 165.2v.1M75.4 164.8l-.1 .1M75.4 165.9l.1 .1M75.6 163l-1.1 .4M75.6 163.1l-1 .4M75.8 166.1h.1M75.9 164.6h.2M76.4 164.7l.1 .1M76.6 165.8h-.1M76.7 165.4v.1M77.3 167.1l-1.1 .4"/>
<path d="M77.3 167.2l-1 .4M77.7 164l.4 1M77.8 163.9l.4 1.1M335.1 161.7l.7 .3M335.2 161.6l.6 .2M335.5 160.6v.2M335.6 161h.1M335.7 160.3v.2M335.9 161.1h.1M335.9 160.3h.1M336.2 161h.1M336.2 160.4l.1 .1"/>
<path d="M336.4 160.6v.1M337.1 160.8l-.3 .6M337.2 160.8l-.2 .7"/>
<circle cx="75.9" cy="91.1" r="3.2"/>
<circle cx="75.9" cy="91.1" r="2.89"/>
<circle cx="38.8" cy="128.3" r="2.89"/>
<circle cx="38.8" cy="128.3" r="3.2"/>
<circle cx="75.9" cy="128.2" r="9"/>
<circle cx="113.1" cy="128.2" r="3.2"/>
<circle cx="113.1" cy="128.2" r="2.89"/>
<circle cx="75.9" cy="165.3" r="2.89"/>
<circle cx="75.9" cy="165.3" r="3.2"/>
</g>
<g fill="#000">
<circle cx="239.3" cy="91.5" r=".25"/>
<circle cx="239.4" cy="96.5" r=".25"/>
<circle cx="239.6" cy="96.5" r=".25"/>
<circle cx="344.9" cy="97.7" r=".25"/>
<circle cx="347.6" cy="94.1" r=".25"/>
<circle cx="349.5" cy="94.1" r=".25"/>
<circle cx="352" cy="97.7" r=".25"/>
<circle cx="176.7" cy="138.7" r=".25"/>
<circle cx="177" cy="138.7" r=".25"/>
<circle cx="177.2" cy="138.7" r=".25"/>
<circle cx="177.5" cy="138.7" r=".25"/>
<circle cx="176.7" cy="147.8" r=".25"/>
<circle cx="177" cy="147.8" r=".25"/>
<circle cx="177.2" cy="147.8" r=".25"/>
<circle cx="177.5" cy="147.8" r=".25"/>
<circle cx="181" cy="147.8" r=".25"/>
<circle cx="322.3" cy="145" r=".25"/>
<circle cx="323.6" cy="145" r=".25"/>
<circle cx="324.4" cy="145" r=".25"/>
<circle cx="325.2" cy="145" r=".25"/>
<circle cx="326.1" cy="145" r=".25"/>
<circle cx="326.4" cy="145" r=".25"/>
<circle cx="326.9" cy="145" r=".25"/>
<circle cx="327.2" cy="145" r=".25"/>
<circle cx="327.7" cy="145" r=".25"/>
<circle cx="328" cy="145" r=".25"/>
<circle cx="328.5" cy="145" r=".25"/>
<circle cx="328.9" cy="145" r=".25"/>
<circle cx="329.4" cy="145" r=".25"/>
<circle cx="329.7" cy="145" r=".25"/>
<circle cx="330.2" cy="145" r=".25"/>
<circle cx="332.9" cy="144.4" r=".25"/>
<circle cx="240" cy="164.5" r=".25"/>
</g>
<g fill="#000">
<circle cx="319.5" cy="144.8" r=".19"/>
<circle cx="332.9" cy="144.8" r=".19"/>
</g>
<g fill="none" stroke="#000" stroke-width=".7">
<path d="M0 0h420M10 10h400v277.1h-400zM70 3v7M75 10h-65v12M140 3v7M207.1 5.1h5.8l-2.9 4.9zM210 0v10M280 3v7M350 3v7M3 74.3h7M410 74.3h7M0 131.6v165.4h420"/>
<path d="M0 148.5h10M5 145.7l5 2.8-5 2.9zM410 148.5l5-2.8v5.7zM410 148.5h10M3 222.8h7M410 222.8h7M70 287.1v7M140 287.1v7M210 287.1l2.9 4.9h-5.8zM210 287.1v9.9M280 287.1v7M350 287.1v7"/>
</g>
<g fill="none" stroke="#000" stroke-width=".51">
<path d="M126 259.1h184M150 259.1v28M162 259.1v28M174 259.1v28M184 259.1v28M198 252h-72v35.1h72M222 259.1v28M246 259.1v28M270 252h-72v35.1h72M270 252h40M270 252v35.1M282 252v35.1"/>
<path d="M294 252v35.1M310 252h100v35.1h-140M310 252v35.1M360 259.1h50M360 252v35.1M126 273h284M126 266.1h234M138 266.1v21M210 266.1v21M234 266.1v21M258 266.1v21M334 266.1v21"/>
<path d="M347 266.1v21M126 280h48M198 280h162"/>
</g>
<!-- layer: 171 -->
<g fill="none" stroke="#000" stroke-width=".3">
<path d="M315.5 276.5h6.8M316.4 275.1l5.4-1.2v5.2l-5.4-1.2zM325.8 273.8v2.7h-3M329.1 276.5h-3.3v2.8"/>
<circle cx="325.9" cy="276.5" r="2.44"/>
<circle cx="325.9" cy="276.5" r="1.17"/>
</g>
<g fill="none" stroke="#000" stroke-width=".3">
<path d="M213.6 10h196.4v31.2h-118.8v-15.6v15.5h-77.6v-15.5h196.4h-196.4zM213.6 15.2h196.4M243 10v15.6M263 10v15.6M284.2 10v15.6M303.7 10v15.6M324.3 10v15.6M343.7 10v15.6M363 10v15.6M380.8 10v15.6M395.6 10v15.6M213.6 30.8h196.4"/>
<path d="M213.6 35.9l196.4 .1M213.6 20.4h196.4M240.7 25.6v15.5M268.7 25.6v15.5M310.4 25.6v15.6M335.7 25.6v15.6M358.8 25.6v15.6M384.6 25.6v15.6"/>
</g>
<g fill="none" stroke="#000" stroke-width=".3">
<path d="M59.8 89.2l3.9 9.5M75.9 83v20.1M92.1 89.2l-4 9.5M105.5 98.6l-6.7 6.7M324.2 97.6l7 7M354.7 80.1v30.3M385.3 97.6l-7 7M36.9 112.1l9.5 3.8M75.9 105.6v2.5M75.9 110.6v35.2M114.9 112.1l-9.4 3.8M354.7 117.9v10.3v-9.5"/>
<path d="M354.7 112.9v2.5M30.7 128.2h20.1M53.3 128.2h2.5M58.3 128.2h35.2M96 128.2h2.6M101 128.2h20.2M308.2 128.2h29.1M339.8 128.2h2.5M344.8 128.2h9.9h-9.5M354.7 137.7v-9.5v9.6M364.2 128.2h-9.5h15.7M372.9 128.2h2.5"/>
<path d="M378 128.2h24M46.4 140.4l-9.5 4M63.7 157.8l-3.9 9.4M75.9 148.3v2.6M75.9 153.3v20.2M88.1 157.8l4 9.4M105.5 140.4l9.4 4M331.2 151.8l-7 6.9M354.7 140.4v2.5M354.7 145.4v31.6M378.3 151.8l7 6.9"/>
</g>
<g fill="none" stroke="#000" stroke-width=".3">
<path d="M72.2 91.3a37.1 37.1 0 0 0-19.8 8.2M74.7 91.1h2.5M79.7 91.3a37.1 37.1 0 0 1 13.6 4.1M95.5 96.7l2.1 1.4M99.5 99.6l2.7 2.4 2.3 2.6M337.2 94.2a38.3 38.3 0 0 0-16.5 16.5M341.8 92.2l-2.4 .9M350.9 90.1l-3.4 .5-3.4 .8M353.4 90h2.5M358.4 90.1l3.5 .5 3.3 .8M367.6 92.2l2.3 .9M372.2 94.2a38.3 38.3 0 0 1 16.5 16.5"/>
<path d="M47.2 104.8a37.1 37.1 0 0 0-8.2 19.7M50.6 101.1l-1.8 1.8M106.1 106.6l1.4 2.1M108.7 110.8a37.1 37.1 0 0 1 4.1 13.7M317.9 117.7l-.8 3.3-.5 3.5M319.6 113l-.9 2.3M389.8 113l.9 2.3M391.5 117.7l.8 3.3 .5 3.5M38.8 127v2.5M39 132a37.1 37.1 0 0 0 8.2 19.7M112.8 132a37.1 37.1 0 0 1-8.1 19.7M113 127v2.5"/>
<path d="M180.5 128.2h10.6M193.5 128.2h2.6M198.6 128.2h11.3M216.7 128.2h2.4M221.6 128.2h7.6M231.6 128.2h2.6M236.7 128.2h7.5M246.7 128.2h2.5M251.7 128.2h7.6M261.7 128.2h2.5M266.8 128.2h7.5M316.4 127v2.5"/>
<path d="M316.6 132l.5 3.4 .8 3.4M392.8 132l-.5 3.4-.8 3.4M392.9 127v2.5M48.8 153.6l1.8 1.7M52.4 157a37.1 37.1 0 0 0 19.8 8.2M99.4 157a37.1 37.1 0 0 1-19.7 8.2M103 153.6l-1.7 1.7M318.7 141.1l.9 2.4M320.7 145.7a38.3 38.3 0 0 0 16.5 16.5M388.7 145.7a38.3 38.3 0 0 1-16.5 16.5M390.7 141.2l-.9 2.3M74.7 165.3h2.5"/>
<path d="M339.4 163.3l2.4 .9M344.1 165l3.4 .8 3.4 .5M353.4 166.5h2.5M365.2 165l-3.3 .8-3.5 .5M369.9 163.3l-2.3 .9"/>
</g>
<g fill="none" stroke="#000" stroke-width=".3">
<path d="M24.4 78.7h33.7l3.2 13.4-.9-3.8M25.1 78.7h16.9M75.9 71.7l4-.3v1zM75.9 69.8v13.2M75.9 71.7l4 .2M79.9 71.9a56.5 56.5 0 0 1 33 13.7M320.1 78.5h13.2l36.6 84.8M320.9 78.5h6.8M19.7 99.9h17.1l69.2 50.1M20.5 99.9h10.8M59.9 88.3l.9-.2 .5 4zM62.1 95.7l1.5 3.8-1.1 .2z"/>
<path d="M62.1 95.7l1.8 7.8M75.9 80.4l4-.3v1zM75.9 80.4l4 .2M79.9 80.6l5.3 .8 5.2 1.3M90.4 82.7l3.8 1.4M90.6 82.2l3.6 1.9-3.9-.9zM94.9 82.2l-2.8 7M112.9 85.6l2.9 2.7M113.2 85.2l2.6 3.1-3.2-2.4zM117.2 86.9l-11.7 11.7M118.3 96.1h15.2M134.2 96.1h-21.5l-8.6 4.8 3.5-2"/>
<path d="M155.1 84.7h28M157.1 84.7l.5 4h-.9zM157.1 84.7v87M217.4 89.2l.5 4h-1zM217.4 89.2v78M268.5 84.7h18.1M284.5 84.7l.6 4h-1.1zM284.5 84.7v87M296.4 87.2h23.1l7 11.8-2.1-3.4M297.1 87.2h16.8M324 95.9l.9-.5 1.6 3.6zM339.5 93.1l2.1 3.5-.9 .4z"/>
<path d="M45.8 106.5l3.5 1.9-.5 .8zM58.3 102.1l2.7 3-.9 .6zM58.3 102.1l46.3 68.7h26.1M96.5 104.5l3.7-1.5-3.3 2.4zM100.2 103l-7 3.9M104.1 100.9l3.3-2.4 .5 .9zM328.9 103.2l2.4 3.3-.8 .5zM328.9 103.2l4 7M74.4 129.6l.8 .6-2.6 3zM79.2 123.2l-1.8 3.6-.8-.5zM79.2 123.2l-30.3 46.1h-21M159.1 122.9h31.2"/>
<path d="M170.7 122.4l4 .5-4 .5zM174.7 121v20.9M182.3 122.9l4-.5v1zM182.3 121v7.1M182.3 128.3v21.7M90.9 151.3l.8-.6 1.8 3.7zM103.1 147.2l2.9 2.8-3.5-2zM367.8 159.9l.9-.5 1.2 3.9zM28.6 169.3h14.8M110.2 170.8h19.7M155.1 171.7h28v12M156.7 167.7h.9l-.5 4z"/>
<path d="M182.3 160.5v56.3M207.1 171.2v12M216.9 163.2h1l-.5 4zM224.3 171.2v34.6M239.3 171.2v12M240 171.2v26M248.7 179.9h19.6M255.5 179.4l4 .5-4 .6zM259.5 171.2v10.7M260.3 179.9l4-.5v1.1zM260.3 171.2v16.5M268.5 171.7h18.1"/>
<path d="M269.3 171v45.8M284 167.7h1.1l-.6 4zM170.6 181.7h20.5M178.3 181.2l4 .5-4 .5zM183.1 181.7l4-.5v1zM207.1 181.3l4-.5v1zM207.1 181.3h32.2M220.3 180.8l4 .5-4 .5zM224.3 181.3l4-.5v1zM235.3 180.8l4 .5-4 .5zM240 195.1l4-.5v1zM240 195.1h29.3"/>
<path d="M252.3 185.7h27.3M256.3 185.2l4 .5-4 .5zM265.3 194.6l4 .5-4 .5zM269.3 185.7l4-.5v1zM182.3 214.7l4-.5v1.1zM182.3 214.7h87M224.3 203.8l4-.6v1.1zM224.3 203.8h45M265.3 214.2l4 .5-4 .6zM265.3 203.2l4 .6-4 .5z"/>
</g>
<g fill="#000">
<path d="M75.9 71.7l4-.3v1zM59.9 88.3l.9-.2 .5 4zM62.1 95.7l1.5 3.8-1.1 .2zM75.9 80.4l4-.3v1zM90.6 82.2l3.6 1.9-3.9-.9zM104.1 100.9l3.3-2.4 .5 .9zM113.2 85.2l2.6 3.1-3.2-2.4zM157.1 84.7l.5 4h-.9zM217.4 89.2l.5 4h-1zM284.5 84.7l.6 4h-1.1zM324 95.9l.9-.5 1.6 3.6zM339.5 93.1l2.1 3.5-.9 .4z"/>
<path d="M45.8 106.5l3.5 1.9-.5 .8zM58.3 102.1l2.7 3-.9 .6zM96.5 104.5l3.7-1.5-3.3 2.4zM328.9 103.2l2.4 3.3-.8 .5zM74.4 129.6l.8 .6-2.6 3zM79.2 123.2l-1.8 3.6-.8-.5zM170.7 122.4l4 .5-4 .5zM182.3 122.9l4-.5v1zM90.9 151.3l.8-.6 1.8 3.7zM103.1 147.2l2.9 2.8-3.5-2zM367.8 159.9l.9-.5 1.2 3.9zM156.7 167.7h.9l-.5 4z"/>
<path d="M216.9 163.2h1l-.5 4zM260.3 179.9l4-.5v1.1zM284 167.7h1.1l-.6 4zM178.3 181.2l4 .5-4 .5zM183.1 181.7l4-.5v1zM207.1 181.3l4-.5v1zM220.3 180.8l4 .5-4 .5zM224.3 181.3l4-.5v1zM235.3 180.8l4 .5-4 .5zM240 195.1l4-.5v1zM255.5 179.4l4 .5-4 .6zM256.3 185.2l4 .5-4 .5z"/>
<path d="M265.3 194.6l4 .5-4 .5zM269.3 185.7l4-.5v1zM182.3 214.7l4-.5v1.1zM224.3 203.8l4-.6v1.1zM265.3 214.2l4 .5-4 .6zM265.3 203.2l4 .6-4 .5z"/>
</g>
<g font-size="5.2">
<text x="34" y="9.6">6</text>
<text x="104" y="9.6">5</text>
<text x="174" y="9.6">4</text>
<text x="244" y="9.6">3</text>
<text x="314" y="9.6">2</text>
<text x="384" y="9.6">1</text>
<text x="7.6" y="38.9">D</text>
<text x="410.4" y="38.9">D</text>
<text x="25.1" y="77.5">8-M3</text>
<text x="40" y="77.5">6</text>
<text x="94.5" y="73.1" transform="rotate(23 94.5 73.1)">45°</text>
<text x="323.8" y="76.4">51</text>
<text x="79.8" y="78.7" transform="rotate(11 79.8 78.7)">22.5°</text>
<text x="33.8" y="87">3.5</text>
<text x="46.7" y="87">3.5</text>
<text x="297.1" y="86">4-M4</text>
<text x="311.9" y="86">8</text>
<text x="121.2" y="94.3">3</text>
<text x="297.1" y="93.6">孔深11.8</text>
<text x="23.4" y="97.8">49.5</text>
<text x="7.6" y="113.1">C</text>
<text x="410.4" y="113.1">C</text>
<text x="159.9" y="121.3">（5.1）</text>
<text x="214.9" y="128.7" transform="rotate(-90 214.9 128.7)">52</text>
<text x="154.4" y="133.1" transform="rotate(-90 154.4 133.1)">58</text>
<text x="281.8" y="133.1" transform="rotate(-90 281.8 133.1)">58</text>
<text x="31.6" y="167.6">8 贯穿</text>
<text x="113.1" y="169">42</text>
<text x="124" y="169">0.5</text>
<text x="212.2" y="179.7">11.5</text>
<text x="229.9" y="179.7">10</text>
<text x="249.4" y="178.4">0.5</text>
<text x="171.4" y="180.1">0.5</text>
<text x="276.9" y="184.1">6</text>
<text x="7.6" y="187.4">B</text>
<text x="410.4" y="187.4">B</text>
<text x="250.8" y="193.6">19.5</text>
<text x="244.9" y="202.2">30</text>
<text x="220.3" y="213.2">58</text>
<text x="7.6" y="261.7">A</text>
<text x="410.4" y="261.7">A</text>
<text x="374" y="267.9">人形关节模组</text>
<text x="363.9" y="281.8">CE-RB-R58-101-Lite-CO-I</text>
<text x="34" y="291">6</text>
<text x="104" y="290.9">5</text>
<text x="174" y="291">4</text>
<text x="244" y="291">3</text>
<text x="314" y="291">2</text>
<text x="384" y="291">1</text>
</g>
<g font-size="4.6">
<text x="35" y="77.5">↧</text>
<text x="320.9" y="76.4">⌀</text>
<text x="25.1" y="87">⌴⌀</text>
<text x="41.7" y="87">↧</text>
<text x="306.9" y="86">↧</text>
<text x="118.3" y="94.3">⌀</text>
<text x="20.5" y="97.8">⌀</text>
<text x="214.9" y="131.6" transform="rotate(-90 214.9 131.6)">⌀</text>
<text x="154.4" y="136.1" transform="rotate(-90 154.4 136.1)">⌀</text>
<text x="281.8" y="136.1" transform="rotate(-90 281.8 136.1)">⌀</text>
<text x="28.6" y="167.6">⌀</text>
<text x="110.2" y="169">⌀</text>
<text x="119" y="169">↧</text>
</g>
<g font-size="3.7">
<text x="225.5" y="14">型号</text>
<text x="247.4" y="14">谐波速比</text>
<text x="268" y="14">输出转速</text>
<text x="288.4" y="14">额定转矩</text>
<text x="308.4" y="14">峰值扭矩</text>
<text x="331.2" y="14">背隙</text>
<text x="347.7" y="14">工作温度</text>
<text x="369.1" y="14">噪音</text>
<text x="385.4" y="14">寿命</text>
<text x="400" y="14">重量</text>
<text x="227.6" y="19.1">/</text>
<text x="252.3" y="19.1">/</text>
<text x="271.5" y="19">RPM</text>
<text x="292.5" y="19">Nm</text>
<text x="312.5" y="19">Nm</text>
<text x="329.1" y="19.1">Arc sec</text>
<text x="351.9" y="19">℃</text>
<text x="370.5" y="19.1">dB</text>
<text x="387.5" y="19.1">h</text>
<text x="402.1" y="18.4">g</text>
<text x="218.8" y="29.5">速度环编码器</text>
<text x="219.1" y="24.2">CE-RB-R58-101</text>
<text x="246.3" y="29.5">位置环编码器</text>
<text x="248.8" y="24.2">101：1</text>
<text x="272.2" y="24.2">30</text>
<text x="274.3" y="29.5">通讯协议</text>
<text x="292.5" y="24.2">20</text>
<text x="295.1" y="29.6">额定电压</text>
<text x="312.5" y="24.2">45</text>
<text x="317.4" y="29.6">额定电流</text>
<text x="331.2" y="24.2">＜30</text>
<text x="341.6" y="29.6">峰值电流</text>
<text x="349.1" y="24.2">-20-50</text>
<text x="363.3" y="29.6">反电动势常数</text>
<text x="369.1" y="24.4">≤60</text>
<text x="385.4" y="24.2">5000</text>
<text x="391.7" y="29.5">扭矩常数</text>
<text x="400.7" y="24.2">460</text>
<text x="225" y="34.7">bit</text>
<text x="252.6" y="34.7">bit</text>
<text x="279.3" y="34.6">/</text>
<text x="300.1" y="34.7">V</text>
<text x="322.3" y="34.7">A</text>
<text x="346.5" y="34.7">A</text>
<text x="367.5" y="34.5">V/krpm</text>
<text x="394.5" y="34.7">Nm/A</text>
<text x="225.7" y="39.8">21</text>
<text x="253.3" y="39.8">21</text>
<text x="277.9" y="39.7">CAN</text>
<text x="299.4" y="39.8">48</text>
<text x="320.9" y="39.8">3.5</text>
<text x="344.4" y="39.8">10.8</text>
<text x="369.6" y="39.8">5.3</text>
<text x="393.8" y="39.8">0.086</text>
<text x="124.5" y="92.1">+0.015</text>
<text x="126.4" y="95.5">0</text>
<text x="152.1" y="126" transform="rotate(-90 152.1 126)">0</text>
<text x="279.5" y="126" transform="rotate(-90 279.5 126)">0</text>
<text x="155.6" y="128" transform="rotate(-90 155.6 128)">- 0.03</text>
<text x="283.1" y="128" transform="rotate(-90 283.1 128)">- 0.03</text>
<text x="227.1" y="212.7">0.2</text>
<text x="135.3" y="256.8">未注形位公差要求（GB/T 1184-1996-H/K）</text>
<text x="207.3" y="256.9">未注尺寸公差要求（GB/T 1804-2000-f/m）</text>
<text x="365.4" y="256.9">无锡巨蟹智能驱动科技有限公司</text>
<text x="351.4" y="284.8">A0</text>
</g>
<text font-size="3.2" x="224.9" y="212.7">±</text>
<g font-size="3">
<text x="273.7" y="256.6">项目</text>
<text x="285.8" y="256.7">签名</text>
<text x="296.4" y="256.6">年、月、日</text>
<text x="311" y="255.5">材质</text>
<text x="130.1" y="263.6">直线度与平面度</text>
<text x="152.7" y="261.9">垂直度</text>
<text x="164.1" y="263.6">0.2/0.4</text>
<text x="175.6" y="263.6">平行度</text>
<text x="185" y="261.9">尺寸，直线度平面</text>
<text x="202.1" y="263.6">线性尺寸(f/m）</text>
<text x="223.9" y="263.6">倒角尺寸(f/m一致）</text>
<text x="247.9" y="263.6">角度尺寸(f/m一致）</text>
<text x="273.7" y="263.6">设计</text>
<text x="284.6" y="263.6">董华江</text>
<text x="296.7" y="263.6">2026-03-19</text>
<text x="361" y="262.5">名称</text>
<text x="152.1" y="265.4">（H/K）</text>
<text x="152.7" y="268.9">对称度</text>
<text x="186.5" y="265.3">度公差最大值</text>
<text x="129.7" y="270.6">0-10</text>
<text x="138.9" y="270.6">0.02/0.05</text>
<text x="152.1" y="272.3">（H/K）</text>
<text x="152.7" y="276">圆跳动</text>
<text x="164.1" y="270.6">0.5/0.6</text>
<text x="175.6" y="270.6">同轴度</text>
<text x="185" y="270.6">等于径向跳动公差</text>
<text x="201.2" y="270.6">0.5-6</text>
<text x="211.5" y="270.6">±0.05/±0.1</text>
<text x="225.2" y="270.6">0.5-3</text>
<text x="239.2" y="270.6">0.2</text>
<text x="249.2" y="270.6">0 -10</text>
<text x="264" y="270.6">1</text>
<text x="273.7" y="270.7">工艺</text>
<text x="317.5" y="270.6">第一视角</text>
<text x="338.3" y="270.6">重量</text>
<text x="351.3" y="270.6">比例</text>
<text x="129.2" y="277.5">10-30</text>
<text x="139.5" y="278.4">0.05-0.1</text>
<text x="152.1" y="279.3">（H/K）</text>
<text x="164.1" y="277.5">0.1/0.2</text>
<text x="175.6" y="281.1">圆柱度</text>
<text x="184.3" y="277.7">由圆度，直线度和平</text>
<text x="184.3" y="281.1">行度公差综合反应，</text>
<text x="201.7" y="277.5">6-30</text>
<text x="211.9" y="277.5">±0.1/±0.2</text>
<text x="226.3" y="277.5">3-6</text>
<text x="239.2" y="277.5">0.5</text>
<text x="248.6" y="277.5">10 -50</text>
<text x="263" y="277.5">0.5</text>
<text x="273.7" y="277.6">审核</text>
<text x="339.4" y="277.5">无</text>
<text x="349.6" y="277.5">1.5 : 1</text>
<text x="361" y="276.5">零件代号</text>
<text x="128.7" y="284.5">30-100</text>
<text x="140.1" y="284.5">0.1-0.2</text>
<text x="152.1" y="286.4">（H/K）</text>
<text x="153.7" y="282.9">圆度</text>
<text x="163.5" y="282.9">直径公差且小</text>
<text x="163.5" y="286.3">于等于圆跳动</text>
<text x="185" y="284.5">也可采用包容原则</text>
<text x="200.7" y="284.5">30-120</text>
<text x="211.5" y="284.5">±0.15/±0.3</text>
<text x="225.7" y="284.5">6-30</text>
<text x="240.3" y="284.5">1</text>
<text x="248" y="284.5">50 -120</text>
<text x="262.4" y="284.5">0.33</text>
<text x="273.7" y="284.6">批准</text>
<text x="338.3" y="284.6">版本</text>
</g>
<g font-size="2.6">
<text x="237.4" y="270.6">±</text>
<text x="250.3" y="270.6">°</text>
<text x="254.3" y="270.6">°</text>
<text x="262.3" y="270.6">± °</text>
<text x="237.4" y="277.5">±</text>
<text x="250.9" y="277.5">°</text>
<text x="254.8" y="277.5">°</text>
<text x="261.1" y="277.5">±</text>
<text x="266.3" y="277.5">°</text>
<text x="238.5" y="284.5">±</text>
<text x="250.3" y="284.5">°</text>
<text x="255.4" y="284.5">°</text>
<text x="260.5" y="284.5">±</text>
<text x="266.9" y="284.5">°</text>
</g>
</svg>
